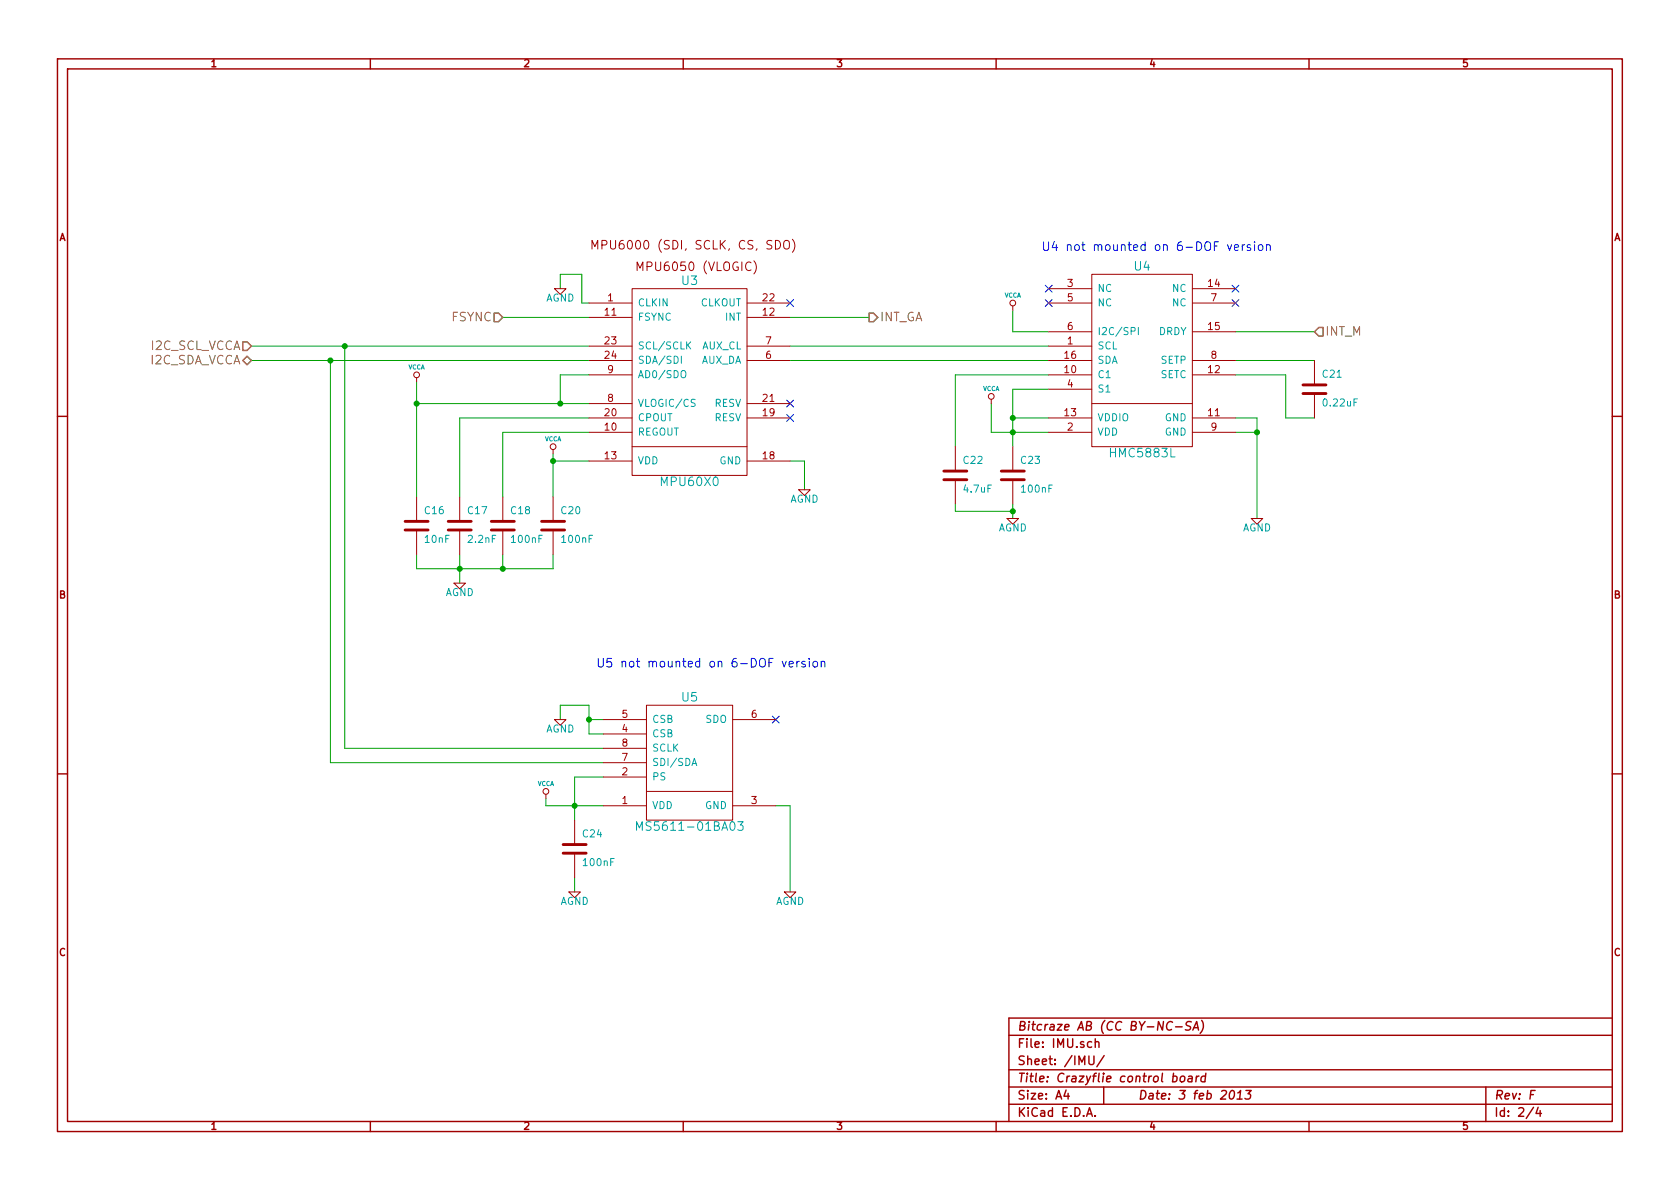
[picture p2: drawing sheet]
<svg xmlns="http://www.w3.org/2000/svg" width="297mm" height="210mm" viewBox="0 0 297 210" stroke-linecap="round" stroke-linejoin="round" font-family="sans-serif">
<g fill="none" stroke="#a00000" stroke-width=".25">
<path d="M10.2 10.4h276.6v189.7h-276.6zM11.9 12.2h273.2v186.1h-273.2zM65.5 10.4v1.8M120.8 10.4v1.8M176.1 10.4v1.8M231.4 10.4v1.8M10.2 73.6h1.7M285.1 73.6h1.7M10.2 136.8h1.7M285.1 136.8h1.7M65.5 198.3v1.8M120.8 198.3v1.8"/>
<path d="M176.1 198.3v1.8M178.4 183.1h106.7M178.4 189.2h106.7M178.4 195.3h106.7M178.4 192.2h106.7M188.5 192.8l-.4 1h1M188.8 193.3v1.1M192.1 197.4l.5-1.5 .5 1.5M192.3 197h.7M192.5 186.7v1.3l.3 .3h.3l.3-.3v-1.3M193 184.3a.48 .48 0 0 0-.6 0v.8l.2 .1 .4-.1M193.6 197.3v.1"/>
<path d="M193.6 184.3h.1a.36 .36 0 0 1 .6 .1v.8M193.6 183.7v1.5M195.1 192.2v3.1M195.2 186.7l-1.3 1.9M207.4 190.4l.5-.1 .2 .3-.1 .6-.3 .1-.4-.1M207.5 189.8l-.2 1.5M207.8 181.6h1.2M208.9 190.4l.3-.1 .3 .3-.1 .4-.3 .3-.3-.1-.2-.2 .1-.4zM210.2 190.4h.5v.9M210.6 180.7a.61 .61 0 0 0-.9 .2l.1 .3 .4 .3a.36 .36 0 0 1 .3 .3 .36 .36 0 0 1-.3 .4l-.6-.1M210.8 190.7a.69 .69 0 0 0-.8 .3l.1 .2 .1 .1 .5-.1M210.9 182.2l.7-1.6 .3 1.6"/>
<path d="M211.1 181.7h.7M211.6 190.3l-.2 1M212 190.3l-.3 .1-.2 .2M212.5 180.4a1.78 1.78 0 0 1-.3 2.3M213.1 190.4l-.1-.1a.52 .52 0 0 0-.6 .3v.6l.2 .1 .4-.1M213.2 189.8l-.2 1.5M217.6 193l.4-.2a.88 .88 0 0 1-.3 1.6l-.3-.3a1.19 1.19 0 0 1 .2-1.1zM218.7 194.4h.9M218.8 193.3l.6-.5-.2 1.6M220.3 192.8h.9l-.6 .6 .4 .1 .1 .2-.2 .6-.6 .1-.2-.2M231.4 198.3v1.8M262.7 192.2v6.1"/>
<path d="M271.1 195.8l-1.3 2M272 195.8l-.4 1.1h.9M272.3 196.4v1M285.1 180h-106.7v18.3"/>
</g>
<g fill="none" stroke="#00f" stroke-width=".18">
<path d="M217 43.3l.4 1 .4-1M218.3 43.8l.7-.1-.1-.3-.4-.1-.2 .2v.7h.6M219.6 43.3v1M220.1 43.3l-.3 .1-.2 .2M221.1 43.4l-.4-.1-.2 .2 .1 .2 .5 .2v.3h-.6M221.8 42.8v.1M221.8 43.3v1M222.6 43.4l.2-.1 .4 .1v.8l-.2 .1-.4-.1zM223.9 43.4h.1a.36 .36 0 0 1 .6 .1v.8M223.9 43.3v1M138.3 116.9l.4 1.1 .3-1.1M139.5 117.4l.8-.1-.1-.3-.4-.1-.3 .3 .1 .7h.6"/>
<path d="M140.9 116.9v1.1M141.3 116.9l-.3 .1-.1 .2M142.3 117l-.3-.1-.2 .3v.2l.5 .1v.4h-.5M143.1 116.4v.2M143.1 116.9v1.1M143.8 117.1l.2-.2 .5 .2v.7l-.3 .2-.4-.2zM145.2 117.1l.1-.1a.36 .36 0 0 1 .5 .2v.8M145.2 116.9v1.1"/>
</g>
<g fill="none" stroke="#00a000" stroke-width=".18">
<path d="M88.9 56.1h15.2M99.1 51v-2.5h3.8v5.1h1.2M139.7 56.1h14M179.1 54.9v3.8h6.3M218.4 58.7h14M44.4 61.2h59.7M44.4 63.7h59.7M58.4 63.7v71.2h48.3M61 61.2v71.1h45.7M73.7 71.4h30.4M73.7 67.6v20.3M104.1 66.3h-5v5.1"/>
<path d="M104.1 76.4h-15.2v11.5M104.1 73.9h-22.8v14M139.7 61.2h45.7M139.7 63.7h45.7M175.3 71.4v5h10.1M179.1 73.9h6.3M185.4 68.8h-6.3v10.2M185.4 66.3h-16.5v12.7M218.4 76.4h3.8M218.4 66.3h8.9v7.6h5.1M218.4 63.7h14M218.4 73.9h3.8v17.8"/>
<path d="M73.7 98v2.6h24.1v-2.6M81.3 98v5.1M88.9 98v2.6M97.8 80.3v7.6M97.8 81.5h6.3M139.7 81.5h2.5v5.1M168.9 89.1v1.3h10.2M179.1 89.1v2.6M99.1 127.2v-2.5h5v5.1h2.6M104.1 127.2h2.6M106.7 137.4h-5.1v7.6M96.5 141.2v1.3h10.2"/>
<path d="M101.6 155.2v2.5M137.2 142.5h2.5v15.2"/>
</g>
<g fill="#00a000" stroke="#00a000" stroke-width=".25">
<circle cx="104.1" cy="127.2" r=".41"/>
<circle cx="101.6" cy="142.5" r=".41"/>
<circle cx="61" cy="61.2" r=".41"/>
<circle cx="179.1" cy="76.4" r=".41"/>
<circle cx="222.2" cy="76.4" r=".41"/>
<circle cx="88.9" cy="100.6" r=".41"/>
<circle cx="73.7" cy="71.4" r=".41"/>
<circle cx="81.3" cy="100.6" r=".41"/>
<circle cx="97.8" cy="81.5" r=".41"/>
<circle cx="99.1" cy="71.4" r=".41"/>
<circle cx="179.1" cy="73.9" r=".41"/>
<circle cx="179.1" cy="90.4" r=".41"/>
<circle cx="58.4" cy="63.7" r=".41"/>
</g>
<g fill="none" stroke="#a00000" stroke-width=".18">
<path d="M98 51h2.1l-1 1.1zM104.1 53.6h7.7M104.1 56.1h7.7M104.7 44v-1.5l.5 1.1 .5-1.1v1.5M111.8 51h20.3v33.1h-20.3zM112.6 47.8v-1.5l.6 1.1 .5-1.1v1.5M132.1 53.6h7.6M132.1 56.1h7.6M133.3 46.1a1.75 1.75 0 0 1 0 2.3M138.8 42.6a.5 .5 0 0 1 .5 0 .5 .5 0 0 1 .3 .4l-.1 .8a.53 .53 0 0 1-.6 .2 .53 .53 0 0 1-.3-.5v-.5zM140.1 42.3a1.75 1.75 0 0 1 0 2.3M179.1 54.1v.8"/>
<path d="M185.4 51h7.6M185.4 53.6h7.6M185.4 58.7h7.6M193 48.5h17.8v30.5h-17.8zM210.8 51h7.6M210.8 53.6h7.6M210.8 58.7h7.6M73.7 66.8v.8M97.8 79.5v.8M104.1 71.4h7.7M104.1 61.2h7.7M104.1 76.4h7.7"/>
<path d="M104.1 63.7h7.7M104.1 66.3h7.7M104.1 73.9h7.7M111.8 79h20.3M132.1 71.4h7.6M132.1 61.2h7.6M132.1 63.7h7.6M132.1 73.9h7.6M168.9 79v4.3M175.3 70.6v.8M179.1 79v4.3M185.4 61.2h7.6"/>
<path d="M185.4 76.4h7.6M185.4 68.8h7.6M185.4 63.7h7.6M185.4 66.3h7.6M185.4 73.9h7.6M193 71.4h17.8M210.8 76.4h7.6M210.8 63.7h7.6M210.8 66.3h7.6M210.8 73.9h7.6M232.4 63.7v4.4M232.4 69.6v4.3"/>
<path d="M73.7 87.9v4.3M73.7 93.7v4.3M81.3 87.9v4.3M81.3 93.7v4.3M88.9 87.9v4.3M88.9 93.7v4.3M97.8 87.9v4.3M97.8 93.7v4.3M104.1 81.5h7.7M132.1 81.5h7.6M141.2 86.6h2.1l-1.1 1zM168.9 84.8v4.3"/>
<path d="M178.1 91.7h2l-1 1zM179.1 84.8v4.3M221.2 91.7h2.1l-1.1 1zM80.3 103.1h2l-1 1zM98 127.2h2.1l-1 1.1zM106.7 137.4h7.6M106.7 129.8h7.6M106.7 127.2h7.6M106.7 134.9h7.6M106.7 132.3h7.6M114.3 124.7h15.2v20.3h-15.2zM114.3 139.9h15.2"/>
<path d="M129.5 127.2h7.7M96.5 140.5v.7M100.6 157.7h2l-1 1zM101.6 145v4.3M101.6 150.9v4.3M106.7 142.5h7.6M129.5 142.5h7.7M138.7 157.7h2l-1 1z"/>
<circle cx="179.1" cy="53.6" r=".51"/>
<circle cx="73.7" cy="66.3" r=".51"/>
<circle cx="97.8" cy="79" r=".51"/>
<circle cx="175.3" cy="70.1" r=".51"/>
<circle cx="96.5" cy="139.9" r=".51"/>
</g>
<g fill="none" stroke="#0000c0" stroke-width=".18">
<path d="M139.1 53l1.2 1.2M140.3 53l-1.2 1.2M184.8 53l1.2 1.2M184.8 50.4l1.2 1.3M186 53l-1.2 1.2M186 50.4l-1.2 1.3M217.8 53l1.2 1.2M217.8 50.4l1.2 1.3M219 53l-1.2 1.2M219 50.4l-1.2 1.3M139.1 73.3l1.2 1.2M139.1 70.8l1.2 1.2"/>
<path d="M140.3 73.3l-1.2 1.2M140.3 70.8l-1.2 1.2M136.6 126.6l1.2 1.3M137.8 126.6l-1.2 1.3"/>
</g>
<g fill="none" stroke="#a00000" stroke-width=".51">
<path d="M230.4 69.6h4M230.4 68.1h4M71.6 93.7h4.1M71.6 92.2h4.1M79.2 93.7h4.1M79.2 92.2h4.1M86.9 93.7h4M86.9 92.2h4M95.8 93.7h4M95.8 92.2h4M166.9 84.8h4M166.9 83.3h4"/>
<path d="M177 84.8h4.1M177 83.3h4.1M99.6 150.9h4M99.6 149.3h4"/>
</g>
<path d="M200 58.6l.6-.1 .1-.5-.2-.1h-.5v1.3M201.3 57.9v1.3M120.5 65.7l.2-.2a.45 .45 0 0 1 .6 .5v.4l-.2 .3h-.5a1.02 1.02 0 0 1-.1-1zM120.5 63v1.3M121.6 61l.5 .7M122.1 60.4l-.7 .8M122.4 135.4l.4-1.3 .4 1.3M122.5 135h.6M112.5 146.8v-1.5l.6 1.1 .5-1.1v1.5M130.5 145.3h.9l-.5 .6 .4 .1v.7l-.2 .1-.6-.1" fill="none" stroke="#00a0a0" stroke-width=".18"/>
<path d="M87.4 55.4h.7l.8 .7-.8 .8h-.7zM153.7 55.4h.7l.8 .7-.8 .8h-.7zM233.2 57.9h.7v1.5h-.7l-.8-.7zM42.9 63.7l.8-.7 .7 .7-.7 .8zM42.9 60.4h.8l.7 .8-.7 .8h-.8z" fill="none" stroke="#808000" stroke-width=".25"/>
<g font-size="2.1" fill="#a00000">
<text x="107" y="44.2">MPU6000 (SDI, SCLK, CS, SDO)</text>
<text x="113.4" y="48">MPU6050 (VLOGIC)</text>
<text x="179.9" y="185.4">File: IMU.sch</text>
<text x="179.9" y="182.3">Bitcraze AB (CC BY-NC-SA)</text>
<text x="179.9" y="191.5">Title: Crazyflie control board</text>
<text x="179.9" y="188.4">Sheet: /IMU/</text>
<text x="179.9" y="197.6">KiCad E.D.A.</text>
<text x="179.9" y="194.5">Size: A4</text>
<text x="201.2" y="194.5">Date: 3 feb 2013</text>
<text x="264.2" y="194.5">Rev: F</text>
<text x="264.2" y="197.6">Id: 2/4</text>
</g>
<g font-size="2.1" fill="#00f">
<text x="184.1" y="44.4">U4 not mounted on 6-DOF version</text>
<text x="105.4" y="118.1">U5 not mounted on 6-DOF version</text>
</g>
<g font-size="2.1" fill="#00a0a0">
<text x="200.6" y="47.9">U4</text>
<text x="120.6" y="50.5">U3</text>
<text x="196.5" y="80.9">HMC5883L</text>
<text x="117.1" y="86">MPU60X0</text>
<text x="120.6" y="124.1">U5</text>
<text x="113.7" y="147">MS5611-01BA03</text>
</g>
<g font-size="2.1" fill="#808000">
<text x="79.8" y="56.9">FSYNC</text>
<text x="155.6" y="56.9">INT_GA</text>
<text x="234.3" y="59.4">INT_M</text>
<text x="26.4" y="64.5">I2C_SDA_VCCA</text>
<text x="26.6" y="62">I2C_SCL_VCCA</text>
</g>
<g font-size="1.8" fill="#a00000">
<text x="37.3" y="11.9">1</text>
<text x="92.7" y="11.9">2</text>
<text x="148" y="11.9">3</text>
<text x="203.3" y="11.9">4</text>
<text x="258.6" y="11.9">5</text>
<text x="10.4" y="42.7">A</text>
<text x="285.3" y="42.7">A</text>
<text x="107.5" y="53.3">1</text>
<text x="134.9" y="53.3">22</text>
<text x="188.7" y="50.8">3</text>
<text x="188.7" y="53.3">5</text>
<text x="213.7" y="50.8">14</text>
<text x="214.1" y="53.3">7</text>
<text x="107" y="55.9">11</text>
<text x="134.9" y="55.9">12</text>
<text x="188.7" y="58.4">6</text>
<text x="213.7" y="58.4">15</text>
<text x="107" y="61">23</text>
<text x="107" y="63.5">24</text>
<text x="135.4" y="63.5">6</text>
<text x="135.4" y="61">7</text>
<text x="188.3" y="63.5">16</text>
<text x="188.7" y="61">1</text>
<text x="214.1" y="63.5">8</text>
<text x="107.5" y="71.1">8</text>
<text x="107.5" y="66">9</text>
<text x="134.9" y="71.1">21</text>
<text x="188.3" y="66">10</text>
<text x="188.7" y="68.6">4</text>
<text x="213.7" y="66">12</text>
<text x="107" y="76.2">10</text>
<text x="107" y="73.7">20</text>
<text x="134.9" y="73.7">19</text>
<text x="188.3" y="73.7">13</text>
<text x="188.7" y="76.2">2</text>
<text x="213.7" y="73.7">11</text>
<text x="214.1" y="76.2">9</text>
<text x="107" y="81.3">13</text>
<text x="134.9" y="81.3">18</text>
<text x="10.4" y="105.9">B</text>
<text x="285.3" y="105.9">B</text>
<text x="110" y="129.5">4</text>
<text x="110" y="127">5</text>
<text x="132.9" y="127">6</text>
<text x="110" y="137.2">2</text>
<text x="110" y="134.6">7</text>
<text x="110" y="132.1">8</text>
<text x="110" y="142.2">1</text>
<text x="132.9" y="142.2">3</text>
<text x="10.4" y="169.1">C</text>
<text x="285.3" y="169.1">C</text>
<text x="37.3" y="199.8">1</text>
<text x="92.7" y="199.8">2</text>
<text x="148" y="199.8">3</text>
<text x="203.3" y="199.8">4</text>
<text x="258.6" y="199.8">5</text>
</g>
<g font-size="1.8" fill="#00a0a0">
<text x="96.5" y="53.4">AGND</text>
<text x="194.1" y="51.7">NC</text>
<text x="207.2" y="51.7">NC</text>
<text x="112.8" y="54.2">CLKIN</text>
<text x="112.8" y="56.8">FSYNC</text>
<text x="123.7" y="54.2">CLKOUT</text>
<text x="128.2" y="56.8">INT</text>
<text x="194.1" y="54.2">NC</text>
<text x="194.1" y="59.3">I2C/SPI</text>
<text x="204.8" y="59.3">DRDY</text>
<text x="207.2" y="54.2">NC</text>
<text x="112.8" y="61.8">SCL/SCLK</text>
<text x="112.8" y="64.4">SDA/SDI</text>
<text x="123.8" y="64.4">AUX_DA</text>
<text x="124" y="61.8">AUX_CL</text>
<text x="194.1" y="61.8">SCL</text>
<text x="194.1" y="64.4">SDA</text>
<text x="205.2" y="64.4">SETP</text>
<text x="112.8" y="66.9">AD0/SDO</text>
<text x="194.1" y="69.5">S1</text>
<text x="194.1" y="66.9">C1</text>
<text x="205.1" y="66.9">SETC</text>
<text x="233.9" y="66.8">C21</text>
<text x="234.1" y="71.9">0.22uF</text>
<text x="112.8" y="72">VLOGIC/CS</text>
<text x="112.8" y="77.1">REGOUT</text>
<text x="112.8" y="74.5">CPOUT</text>
<text x="126.2" y="72">RESV</text>
<text x="126.2" y="74.5">RESV</text>
<text x="194.1" y="77.1">VDD</text>
<text x="194.1" y="74.5">VDDIO</text>
<text x="205.9" y="77.1">GND</text>
<text x="205.9" y="74.5">GND</text>
<text x="112.8" y="82.2">VDD</text>
<text x="127.1" y="82.2">GND</text>
<text x="170.4" y="82.1">C22</text>
<text x="180.6" y="82.1">C23</text>
<text x="139.6" y="88.9">AGND</text>
<text x="170.5" y="87.2">4.7uF</text>
<text x="180.7" y="87.2">100nF</text>
<text x="75.2" y="91">C16</text>
<text x="82.8" y="91">C17</text>
<text x="90.4" y="91">C18</text>
<text x="99.3" y="91">C20</text>
<text x="176.5" y="94">AGND</text>
<text x="219.7" y="94">AGND</text>
<text x="75.2" y="96.1">10nF</text>
<text x="82.9" y="96.1">2.2nF</text>
<text x="90.6" y="96.1">100nF</text>
<text x="99.5" y="96.1">100nF</text>
<text x="78.7" y="105.5">AGND</text>
<text x="96.5" y="129.6">AGND</text>
<text x="115.3" y="130.4">CSB</text>
<text x="115.3" y="127.9">CSB</text>
<text x="124.7" y="127.9">SDO</text>
<text x="115.3" y="135.5">SDI/SDA</text>
<text x="115.3" y="133">SCLK</text>
<text x="115.3" y="143.1">VDD</text>
<text x="115.3" y="138">PS</text>
<text x="124.6" y="143.1">GND</text>
<text x="103.1" y="148.1">C24</text>
<text x="103.3" y="153.2">100nF</text>
<text x="99" y="160.1">AGND</text>
<text x="137.1" y="160.1">AGND</text>
</g>
<g font-size="1.1" fill="#00a0a0">
<text x="177.6" y="52.6">VCCA</text>
<text x="72.2" y="65.3">VCCA</text>
<text x="173.8" y="69.2">VCCA</text>
<text x="96.3" y="78">VCCA</text>
<text x="95" y="139">VCCA</text>
</g>
</svg>
